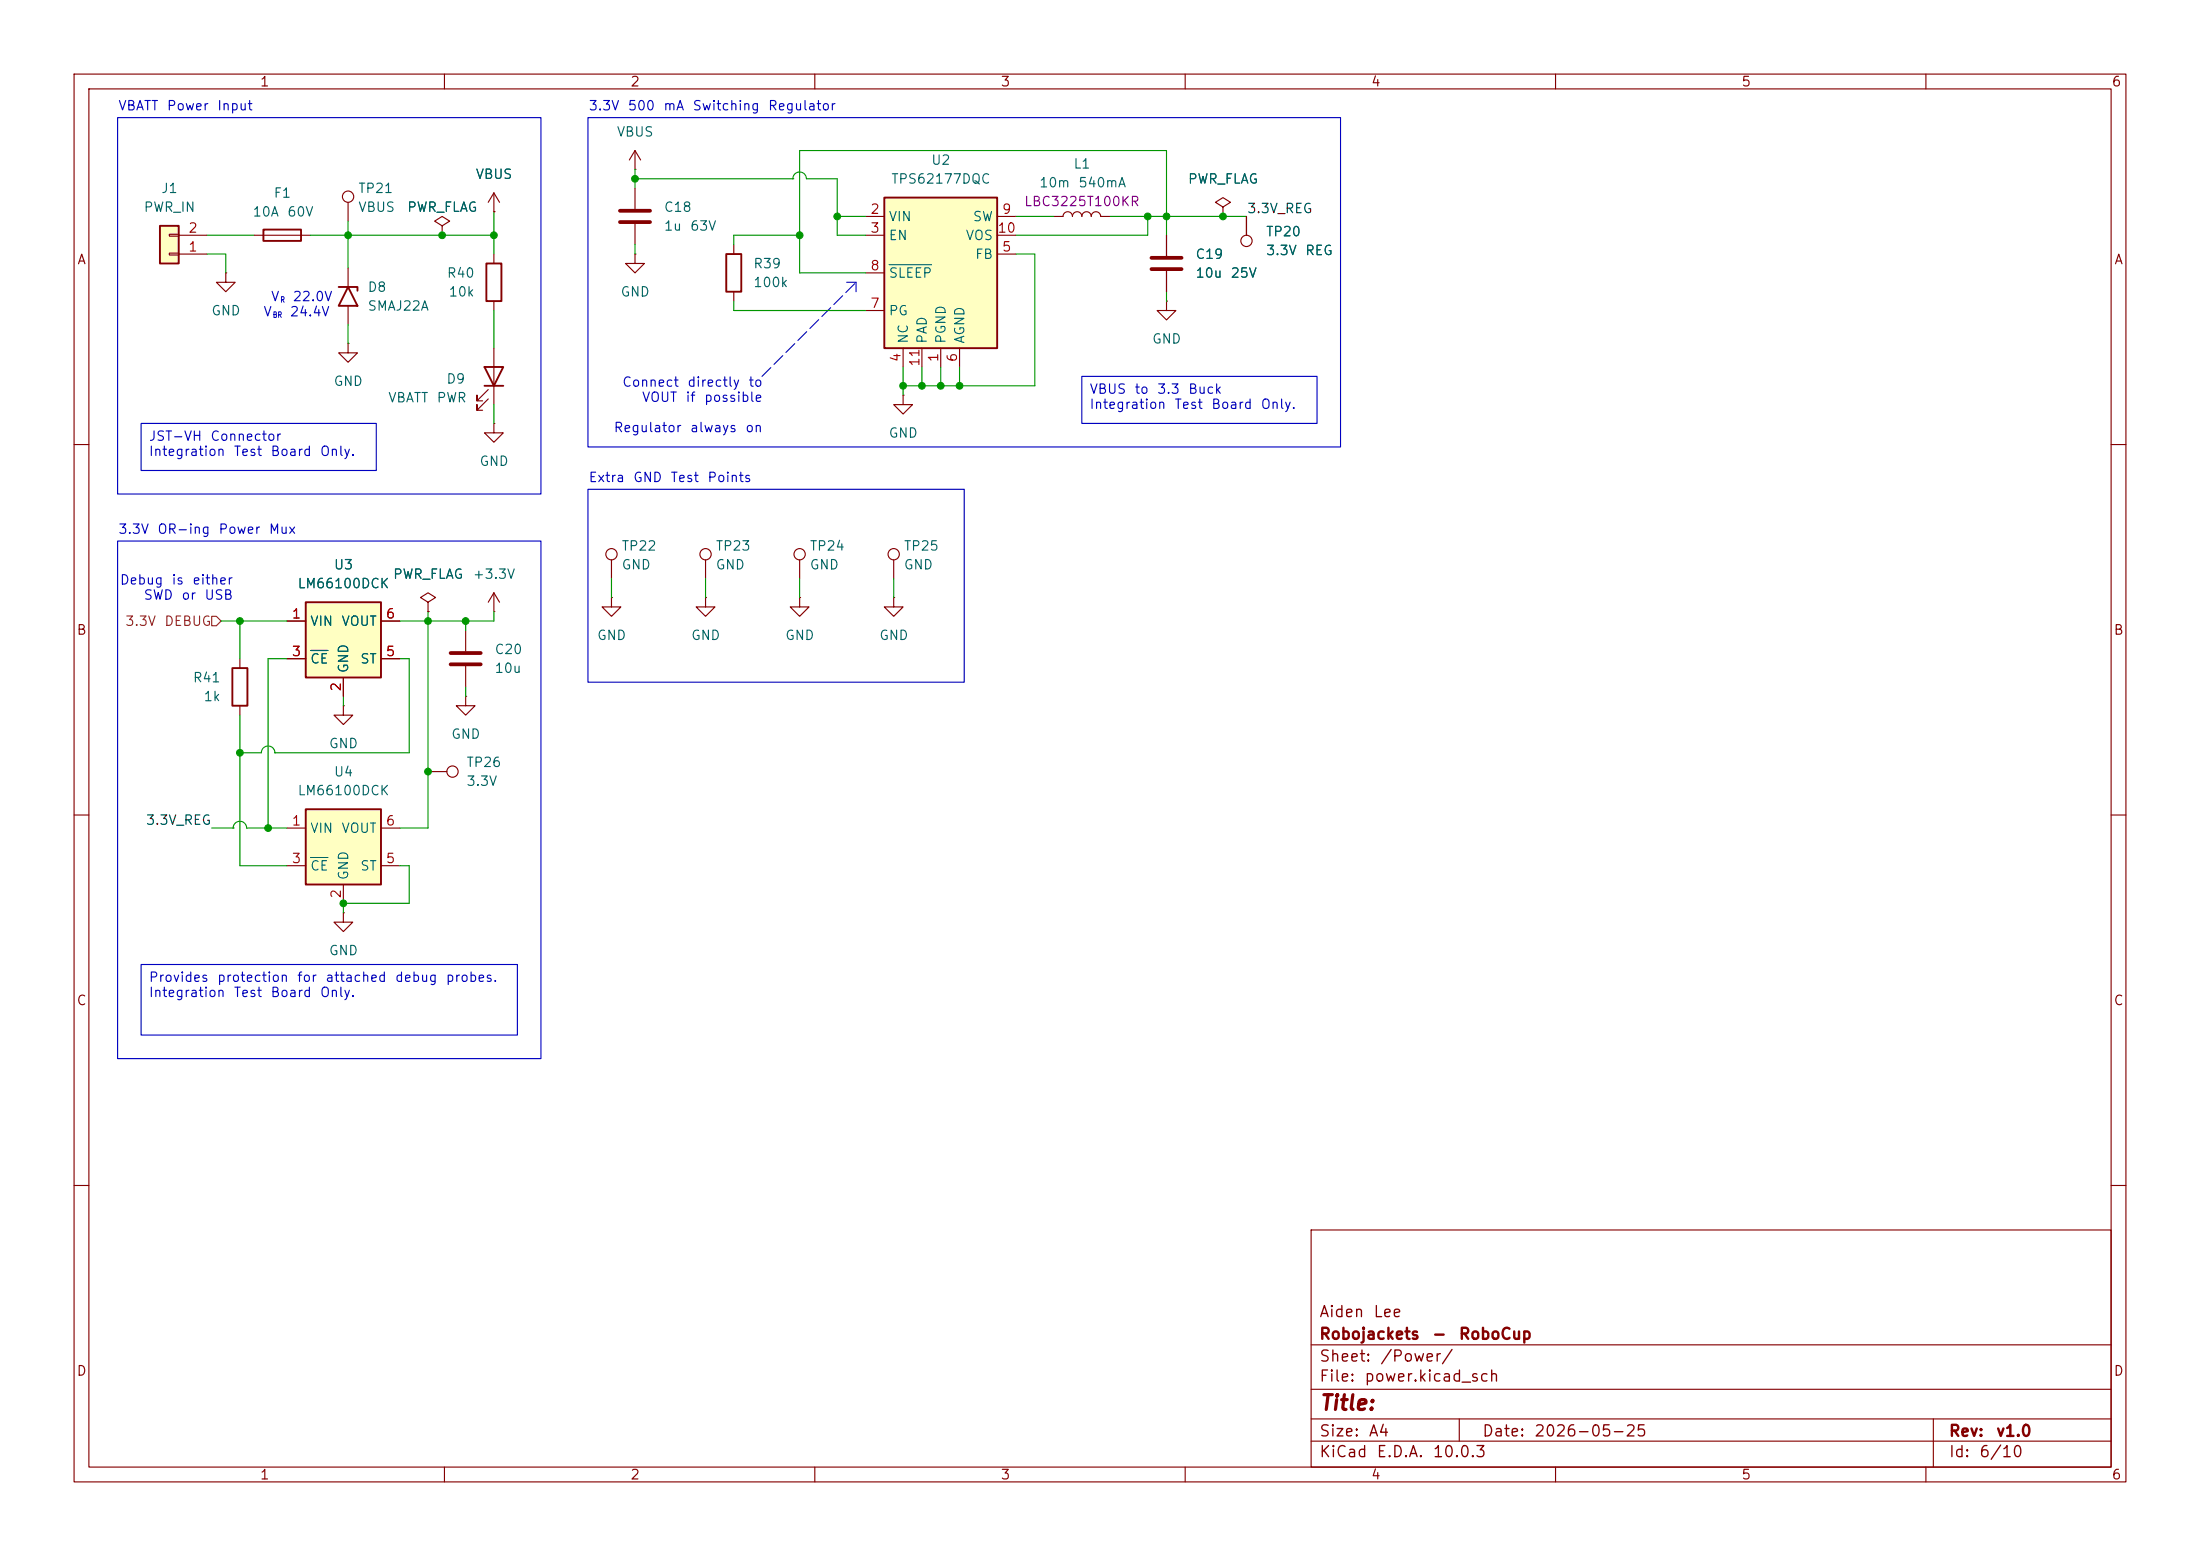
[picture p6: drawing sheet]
<svg xmlns="http://www.w3.org/2000/svg" width="297mm" height="210mm" viewBox="0 0 297 210" stroke-linecap="round" stroke-linejoin="round" font-family="sans-serif">
<g fill="none" stroke="#840000" stroke-width=".15">
<path d="M10 10h277v190h-277zM12 12h273v186h-273zM60 10v2M110 10v2M160 10v2M210 10v2M260 10v2M65.9 53.8l-1.5 1.6v-.8v.8h.8M65.9 52.6l-1.5 1.5v-.8v.8h.8M66.7 47v7.6M10 60h2M285 60h2"/>
<path d="M10 110h2M285 110h2M46.4 123.2v1.3h1.2l-1.2 1.2-1.3-1.2h1.3M46.4 123.2h.1M10 160h2M177 166h108v32h-108zM285 160h2M60 198v2M110 198v2M160 198v2M177 194.5h108M177 191.5h108"/>
<path d="M177 187.5h108M177 181.5h108M197 191.5v3M210 198v2M260 198v2M261 191.5v6.5"/>
</g>
<path d="M65.4 49.5h2.5l-1.2 2.6zM65.4 52.1h2.5" fill="none" stroke="#840000" stroke-width=".25"/>
<path d="M41.3 109.2h10.1v10.2h-10.1z" fill="#ffffc2"/>
<path d="M35.6 31h5v1.5h-5zM65.7 35.6h2v5h-2zM41.3 109.2h10.1v10.2h-10.1z" fill="none" stroke="#840000" stroke-width=".25"/>
<g fill="none" stroke="#840000" stroke-width=".15">
<path d="M34.3 31.8h7.6M47 27.3v2.5M59.7 30.5l1-.7-1-.6-1 .6 1 .7v1.3M59.7 31.8h.1M66.7 28.6h.1M66.7 26v2.6M66.7 34.3v1.3M66.7 26l-.8 1.3M66.7 26l.7 1.3M66.7 40.6v1.3M62.9 94v1.3h1.2l-1.2 1.2-1.3-1.2h1.3M62.9 94h.1"/>
<path d="M62.9 85.1v2.8M62.9 89.9v2.8M66.7 82.6h.1M66.7 80l-.8 1.3M66.7 80l.7 1.3M66.7 80v2.6M38.7 111.8h2.6M38.7 116.8h2.6M46.4 119.4v2.5M51.4 111.8h2.6M51.4 116.8h2.6M57.8 104.1h2.5"/>
<circle cx="47" cy="26.5" r=".76"/>
<circle cx="61.1" cy="104.1" r=".76"/>
</g>
<path d="M41.9 115.7h2.4" fill="none" stroke="#006464" stroke-width=".15"/>
<path d="M60.8 88.1h4.1M60.8 89.7h4.1" fill="none" stroke="#840000" stroke-width=".51"/>
<path d="M21.6 30.5h2.5v5.1h-2.5z" fill="#ffffc2"/>
<path d="M21.6 30.5h2.5v5.1h-2.5zM45.7 38.7h2.6v.5M47 38.7l1.3 2.6h-2.6zM31.4 90.2h2v5.1h-2z" fill="none" stroke="#840000" stroke-width=".25"/>
<g fill="none" stroke="#840000" stroke-width=".15">
<path d="M22.9 34.2h1.2v.2h-1.2zM22.9 31.6h1.2v.3h-1.2zM24.1 34.3h3.8M24.1 31.8h3.8M30.5 36.8v1.3h1.2l-1.2 1.3-1.3-1.3h1.3M30.5 36.8h.1M47 36.2v2.5M47 46.4v1.2h1.3l-1.3 1.3-1.3-1.3h1.3M47 46.4h.1M47 41.3v2.5M66.7 57.2v1.2h1.2l-1.2 1.3-1.3-1.3h1.3M66.7 57.2h.1"/>
<path d="M32.4 88.9v1.3M32.4 95.3v1.2M46.4 95.3v1.2h1.2l-1.2 1.3-1.3-1.3h1.3M46.4 95.3h.1M57.8 81.3l1-.7-1-.6-1 .6 1 .7v1.3M57.8 82.6h.1"/>
</g>
<path d="M41.3 81.3h10.1v10.1h-10.1z" fill="#ffffc2"/>
<path d="M98 34.3h2.1v5.1h-2.1zM41.3 81.3h10.1v10.1h-10.1z" fill="none" stroke="#840000" stroke-width=".25"/>
<g fill="none" stroke="#840000" stroke-width=".15">
<path d="M85.7 34.3v1.3h1.3l-1.3 1.2-1.2-1.2h1.2M85.7 34.3h.1M85.7 22.9h.1M85.7 20.3v2.6M85.7 25.4v2.8M85.7 30.2v2.8M85.7 20.3l-.7 1.3M85.7 20.3l.8 1.3M99.1 33v1.3M99.1 39.4v1.2M157.5 31.8v2.7M157.5 36.6v2.8"/>
<path d="M165.1 27.9l1-.6-1-.6-1 .6 1 .6v1.3M165.1 29.2h.1M157.5 40.6v1.3h1.2l-1.2 1.3-1.3-1.3h1.3M157.5 40.6h.1M38.7 83.8h2.6M38.7 88.9h2.6M46.4 91.4v2.6M51.4 83.8h2.6M51.4 88.9h2.6"/>
</g>
<path d="M41.9 87.8h2.4" fill="none" stroke="#006464" stroke-width=".15"/>
<path d="M83.7 28.4h4.1M83.7 30h4.1M155.4 34.8h4.1M155.4 36.3h4.1" fill="none" stroke="#840000" stroke-width=".51"/>
<path d="M119.4 26.7h15.2v20.3h-15.2z" fill="#ffffc2"/>
<path d="M119.4 26.7h15.2v20.3h-15.2z" fill="none" stroke="#840000" stroke-width=".25"/>
<g fill="none" stroke="#840000" stroke-width=".15">
<path d="M59.7 31.8h.1M66.7 28.6h.1M116.8 29.2h2.6M116.8 31.8h2.6M116.8 36.8h2.6M134.6 29.2h2.6M134.6 31.8h2.6M134.6 34.3h2.6M142.2 29.2h1.3a.64 .64 0 0 1 .6-.6 .64 .64 0 0 1 .7 .6 .64 .64 0 0 1 .6-.6 .64 .64 0 0 1 .6 .6 .64 .64 0 0 1 .7-.6 .64 .64 0 0 1 .6 .6 .64 .64 0 0 1 .7-.6 .64 .64 0 0 1 .6 .6h1.3M157.5 31.8v2.7M157.5 36.6v2.8M165.1 29.2h.1"/>
<path d="M168.3 29.2v2.6M116.8 41.9h2.6M121.9 53.3v1.3h1.3l-1.3 1.3-1.3-1.3h1.3M121.9 53.3h.1M121.9 47v2.5M124.5 47v2.5M127 47v2.5M129.5 47v2.5M82.5 75.6v2.5M95.2 75.6v2.5M107.9 75.6v2.5M120.6 75.6v2.5"/>
<path d="M38.7 83.8h2.6M38.7 88.9h2.6M46.4 91.4v2.6M51.4 83.8h2.6M51.4 88.9h2.6M57.8 82.6h.1M82.5 80.6v1.3h1.3l-1.3 1.3-1.2-1.3h1.2M82.5 80.6h.1M95.2 80.6v1.3h1.3l-1.3 1.3-1.2-1.3h1.2M95.2 80.6h.1M107.9 80.6v1.3h1.3l-1.3 1.3-1.2-1.3h1.2M107.9 80.6h.1"/>
<path d="M120.6 80.6v1.3h1.3l-1.3 1.3-1.2-1.3h1.2M120.6 80.6h.1"/>
<circle cx="168.3" cy="32.5" r=".76"/>
<circle cx="82.5" cy="74.8" r=".76"/>
<circle cx="95.2" cy="74.8" r=".76"/>
<circle cx="107.9" cy="74.8" r=".76"/>
<circle cx="120.6" cy="74.8" r=".76"/>
</g>
<path d="M120 35.7h5.8M41.9 87.8h2.4" fill="none" stroke="#006464" stroke-width=".15"/>
<path d="M28.6 83.2h.6l.6 .6-.6 .7h-.6z" fill="none" stroke="#725600" stroke-width=".15"/>
<path d="M15.9 15.9h57.1v50.8h-57.1zM79.4 15.9h101.6v44.4h-101.6zM114.3 38.1h1.3v1.3M19 57.2h31.8v6.3h-31.8zM146 50.8h31.8v6.4h-31.8zM15.9 73h57.1v69.9h-57.1zM79.4 66h50.8v26.1h-50.8zM19 130.2h50.8v9.5h-50.8z" fill="none" stroke="#0000c2" stroke-width=".15"/>
<path d="M102.9 50.8l12.7-12.7" fill="none" stroke="#0000c2" stroke-width=".15" stroke-dasharray="1.7 .6"/>
<g fill="none" stroke="#009600" stroke-width=".15">
<path d="M27.9 34.3h2.6v2.5M27.9 31.8h6.4M41.9 31.8h24.8M47 29.8v6.4M66.7 28.6v5.7M85.7 22.9v2.5M85.7 33v1.3M85.7 24.1h21.3M107 24.1h.1M107 24.1a.91 .91 0 0 1 .9-.9 .91 .91 0 0 1 1 .9h4.1v7.7h3.8M107.9 31.8h-8.8v1.2M113 29.2h3.8"/>
<path d="M137.2 34.3h2.5v17.8h-17.8M137.2 29.2h5M149.9 29.2h18.4M154.9 29.2v2.6h-17.7M157.5 31.8v-11.5h-49.6v16.5h8.9M157.5 39.4v1.2M47 43.8v2.6M66.7 41.9v5.1M66.7 54.6v2.6M99.1 40.6v1.3h17.7M121.9 49.5v3.8M124.5 49.5v2.6"/>
<path d="M127 49.5v2.6M129.5 49.5v2.6M82.5 78.1v2.5M95.2 78.1v2.5M107.9 78.1v2.5M120.6 78.1v2.5M29.8 83.8h8.9M32.4 83.8v5.1M32.4 96.5v20.3h6.3M38.7 88.9h-2.5v22.9M46.4 94v1.3M54 88.9h1.2v12.7h-18.1"/>
<path d="M57.8 82.6v29.2h-3.8M62.9 83.8v1.3M62.9 92.7v1.3M66.7 82.6v1.2h-12.7M28.6 111.8h2.9M31.5 111.8h.1M31.5 111.8a.91 .91 0 0 1 .9-1 .91 .91 0 0 1 .9 1h5.4M32.4 101.6h2.9a.91 .91 0 0 1 .9-.9 .91 .91 0 0 1 .9 .9M37.1 101.6h.1M54 116.8h1.2v5.1h-8.8v1.3"/>
</g>
<g fill="#009600" stroke="#009600" stroke-width=".14">
<circle cx="121.9" cy="52.1" r=".46"/>
<circle cx="124.5" cy="52.1" r=".46"/>
<circle cx="127" cy="52.1" r=".46"/>
<circle cx="129.5" cy="52.1" r=".46"/>
<circle cx="36.2" cy="111.8" r=".46"/>
<circle cx="46.4" cy="121.9" r=".46"/>
<circle cx="32.4" cy="101.6" r=".46"/>
<circle cx="62.9" cy="83.8" r=".46"/>
<circle cx="59.7" cy="31.8" r=".46"/>
<circle cx="47" cy="31.8" r=".46"/>
<circle cx="66.7" cy="31.8" r=".46"/>
<circle cx="107.9" cy="31.8" r=".46"/>
<circle cx="85.7" cy="24.1" r=".46"/>
<circle cx="113" cy="29.2" r=".46"/>
<circle cx="32.4" cy="83.8" r=".46"/>
<circle cx="57.8" cy="83.8" r=".46"/>
<circle cx="57.8" cy="104.1" r=".46"/>
<circle cx="157.5" cy="29.2" r=".46"/>
<circle cx="165.1" cy="29.2" r=".46"/>
<circle cx="154.9" cy="29.2" r=".46"/>
</g>
<text font-size="2" fill="#840000" x="178" y="190.8">Title:</text>
<g font-size="1.5" fill="#840000">
<text x="178" y="178.2">Aiden</text>
<text x="185.3" y="178.2">Lee</text>
<text x="178" y="184.2">Sheet:</text>
<text x="178" y="181.2">Robojackets</text>
<text x="186.2" y="184.2">/Power/</text>
<text x="193.2" y="181.2">-</text>
<text x="196.8" y="181.2">RoboCup</text>
<text x="178" y="186.9">File:</text>
<text x="184.1" y="186.9">power.kicad_sch</text>
<text x="178" y="197.1">KiCad</text>
<text x="178" y="194.3">Size:</text>
<text x="184.7" y="194.3">A4</text>
<text x="185.7" y="197.1">E.D.A.</text>
<text x="193.3" y="197.1">10.0.3</text>
<text x="200" y="194.3">Date:</text>
<text x="207" y="194.3">2026-05-25</text>
<text x="263" y="194.3">Rev:</text>
<text x="263" y="197.1">Id:</text>
<text x="267.1" y="197.1">6/10</text>
<text x="269.4" y="194.3">v1.0</text>
</g>
<g font-size="1.3" fill="#840000">
<text x="35" y="12">1</text>
<text x="85" y="12">2</text>
<text x="135" y="12">3</text>
<text x="185" y="12">4</text>
<text x="235" y="12">5</text>
<text x="285" y="12">6</text>
<text x="10.3" y="36">A</text>
<text x="285.3" y="36">A</text>
<text x="10.3" y="86">B</text>
<text x="285.3" y="86">B</text>
<text x="10.3" y="136">C</text>
<text x="285.3" y="136">C</text>
<text x="10.3" y="186">D</text>
<text x="285.3" y="186">D</text>
<text x="35" y="200">1</text>
<text x="85" y="200">2</text>
<text x="135" y="200">3</text>
<text x="185" y="200">4</text>
<text x="235" y="200">5</text>
<text x="285" y="200">6</text>
</g>
<g font-size="1.3" fill="#0000c2">
<text x="15.9" y="15.2">VBATT</text>
<text x="22.4" y="15.2">Power</text>
<text x="29.2" y="15.2">Input</text>
<text x="79.4" y="15.2">3.3V</text>
<text x="84.7" y="15.2">500</text>
<text x="89.5" y="15.2">mA</text>
<text x="93.4" y="15.2">Switching</text>
<text x="103.6" y="15.2">Regulator</text>
<text x="36.5" y="41">V</text>
<text x="39.4" y="41">22.0V</text>
<text x="35.5" y="43">V</text>
<text x="39" y="43">24.4V</text>
<text x="83.9" y="52.5">Connect</text>
<text x="92.7" y="52.5">directly</text>
<text x="100.9" y="52.5">to</text>
<text x="147" y="53.5">VBUS</text>
<text x="153.1" y="53.5">to</text>
<text x="156.1" y="53.5">3.3</text>
<text x="160.3" y="53.5">Buck</text>
<text x="20" y="59.8">JST-VH</text>
<text x="28.3" y="59.8">Connector</text>
<text x="82.8" y="58.7">Regulator</text>
<text x="86.6" y="54.6">VOUT</text>
<text x="92.5" y="54.6">if</text>
<text x="93.1" y="58.7">always</text>
<text x="95" y="54.6">possible</text>
<text x="100.5" y="58.7">on</text>
<text x="147" y="55.5">Integration</text>
<text x="158.5" y="55.5">Test</text>
<text x="163.4" y="55.5">Board</text>
<text x="170.1" y="55.5">Only.</text>
<text x="20" y="61.9">Integration</text>
<text x="31.5" y="61.9">Test</text>
<text x="36.4" y="61.9">Board</text>
<text x="43.1" y="61.9">Only.</text>
<text x="79.4" y="65.4">Extra</text>
<text x="85.4" y="65.4">GND</text>
<text x="90.4" y="65.4">Test</text>
<text x="95.4" y="65.4">Points</text>
<text x="15.9" y="72.4">3.3V</text>
<text x="21.2" y="72.4">OR-ing</text>
<text x="29.4" y="72.4">Power</text>
<text x="36.2" y="72.4">Mux</text>
<text x="16.1" y="79.2">Debug</text>
<text x="19.3" y="81.3">SWD</text>
<text x="23.1" y="79.2">is</text>
<text x="24.4" y="81.3">or</text>
<text x="25.9" y="79.2">either</text>
<text x="27.5" y="81.3">USB</text>
<text x="20" y="132.8">Provides</text>
<text x="20" y="134.9">Integration</text>
<text x="29.2" y="132.8">protection</text>
<text x="31.5" y="134.9">Test</text>
<text x="36.4" y="134.9">Board</text>
<text x="40" y="132.8">for</text>
<text x="43.1" y="134.9">Only.</text>
<text x="43.8" y="132.8">attached</text>
<text x="53.2" y="132.8">debug</text>
<text x="60.1" y="132.8">probes.</text>
</g>
<g font-size="1.3" fill="#006464">
<text x="83.2" y="18.8">VBUS</text>
<text x="125.6" y="22.6">U2</text>
<text x="144.8" y="23.1">L1</text>
<text x="19.3" y="28.9">PWR_IN</text>
<text x="21.7" y="26.4">J1</text>
<text x="34" y="29.5">10A</text>
<text x="36.8" y="27">F1</text>
<text x="38.7" y="29.5">60V</text>
<text x="48.3" y="26.4">TP21</text>
<text x="48.3" y="28.9">VBUS</text>
<text x="54.9" y="28.9">PWR_FLAG</text>
<text x="64.1" y="24.5">VBUS</text>
<text x="89.5" y="28.9">C18</text>
<text x="120.2" y="25.1">TPS62177DQC</text>
<text x="140.2" y="25.6">10m</text>
<text x="145.5" y="25.6">540mA</text>
<text x="160.3" y="25.1">PWR_FLAG</text>
<text x="89.5" y="31.5">1u</text>
<text x="93.1" y="31.5">63V</text>
<text x="119.9" y="30.2">VIN</text>
<text x="119.9" y="32.7">EN</text>
<text x="130.3" y="32.7">VOS</text>
<text x="131.2" y="30.2">SW</text>
<text x="131.6" y="35.3">FB</text>
<text x="161.3" y="35.3">C19</text>
<text x="170.8" y="32.2">TP20</text>
<text x="170.8" y="34.8">3.3V</text>
<text x="176.1" y="34.8">REG</text>
<text x="49.5" y="39.7">D8</text>
<text x="60.2" y="37.8">R40</text>
<text x="60.5" y="40.3">10k</text>
<text x="83.7" y="40.3">GND</text>
<text x="101.6" y="36.5">R39</text>
<text x="101.6" y="39.1">100k</text>
<text x="119.9" y="37.8">SLEEP</text>
<text x="161.3" y="37.8">10u</text>
<text x="166" y="37.8">25V</text>
<text x="28.4" y="42.9">GND</text>
<text x="49.5" y="42.2">SMAJ22A</text>
<text x="119.9" y="42.9">PG</text>
<text x="122.9" y="46.5" transform="rotate(-90 122.9 46.5)">NC</text>
<text x="125.4" y="46.5" transform="rotate(-90 125.4 46.5)">PAD</text>
<text x="128" y="46.5" transform="rotate(-90 128 46.5)">PGND</text>
<text x="130.5" y="46.5" transform="rotate(-90 130.5 46.5)">AGND</text>
<text x="155.4" y="46.7">GND</text>
<text x="45" y="52.4">GND</text>
<text x="60.2" y="52.1">D9</text>
<text x="52.3" y="54.6">VBATT</text>
<text x="58.9" y="54.6">PWR</text>
<text x="119.9" y="59.4">GND</text>
<text x="64.6" y="63.2">GND</text>
<text x="45" y="77.2">U3</text>
<text x="83.8" y="77.2">GND</text>
<text x="83.8" y="74.6">TP22</text>
<text x="96.5" y="77.2">GND</text>
<text x="96.5" y="74.6">TP23</text>
<text x="109.2" y="77.2">GND</text>
<text x="109.2" y="74.6">TP24</text>
<text x="121.9" y="77.2">GND</text>
<text x="121.9" y="74.6">TP25</text>
<text x="40.1" y="79.7">LM66100DCK</text>
<text x="53" y="78.4">PWR_FLAG</text>
<text x="63.7" y="78.4">+3.3V</text>
<text x="41.8" y="84.8">VIN</text>
<text x="41.8" y="89.9">CE</text>
<text x="46" y="84.8">VOUT</text>
<text x="48.5" y="89.9">ST</text>
<text x="66.7" y="88.6">C20</text>
<text x="80.5" y="86.7">GND</text>
<text x="93.2" y="86.7">GND</text>
<text x="105.9" y="86.7">GND</text>
<text x="118.6" y="86.7">GND</text>
<text x="25.9" y="92.4">R41</text>
<text x="27.4" y="95">1k</text>
<text x="47.3" y="90.9" transform="rotate(-90 47.3 90.9)">GND</text>
<text x="66.7" y="91.1">10u</text>
<text x="44.3" y="101.3">GND</text>
<text x="60.8" y="100">GND</text>
<text x="40.1" y="107.7">LM66100DCK</text>
<text x="45" y="105.1">U4</text>
<text x="62.9" y="103.8">TP26</text>
<text x="62.9" y="106.4">3.3V</text>
<text x="41.8" y="112.7">VIN</text>
<text x="46" y="112.7">VOUT</text>
<text x="41.8" y="117.8">CE</text>
<text x="47.3" y="118.9" transform="rotate(-90 47.3 118.9)">GND</text>
<text x="48.5" y="117.8">ST</text>
<text x="44.3" y="129.2">GND</text>
</g>
<g font-size="1.3" fill="#a90000">
<text x="117.4" y="29.2">2</text>
<text x="135.2" y="29.2">9</text>
<text x="25.3" y="34.3">1</text>
<text x="25.3" y="31.7">2</text>
<text x="117.4" y="31.7">3</text>
<text x="134.6" y="31.7">10</text>
<text x="135.2" y="34.3">5</text>
<text x="117.4" y="41.9">7</text>
<text x="117.4" y="36.8">8</text>
<text x="121.9" y="49" transform="rotate(-90 121.9 49)">4</text>
<text x="124.4" y="49.6" transform="rotate(-90 124.4 49.6)">11</text>
<text x="127" y="49" transform="rotate(-90 127 49)">1</text>
<text x="129.5" y="49" transform="rotate(-90 129.5 49)">6</text>
<text x="39.3" y="83.8">1</text>
<text x="52" y="83.8">6</text>
<text x="39.3" y="88.9">3</text>
<text x="52" y="88.9">5</text>
<text x="46.3" y="93.4" transform="rotate(-90 46.3 93.4)">2</text>
<text x="39.3" y="111.7">1</text>
<text x="52" y="111.7">6</text>
<text x="39.3" y="116.8">3</text>
<text x="52" y="116.8">5</text>
<text x="46.3" y="121.4" transform="rotate(-90 46.3 121.4)">2</text>
</g>
<text font-size="1.3" fill="#840084" x="138.2" y="28.1">LBC3225T100KR</text>
<g font-size="1.3" fill="#0f0f0f">
<text x="168.3" y="29.1">3.3V_REG</text>
<text x="19.6" y="111.6">3.3V_REG</text>
</g>
<g font-size="1.3" fill="#725600">
<text x="16.8" y="84.8">3.3V</text>
<text x="22.1" y="84.8">DEBUG</text>
</g>
<g font-size=".8" fill="#0000c2">
<text x="37.8" y="41">R</text>
<text x="36.8" y="43.1">BR</text>
</g>
</svg>
